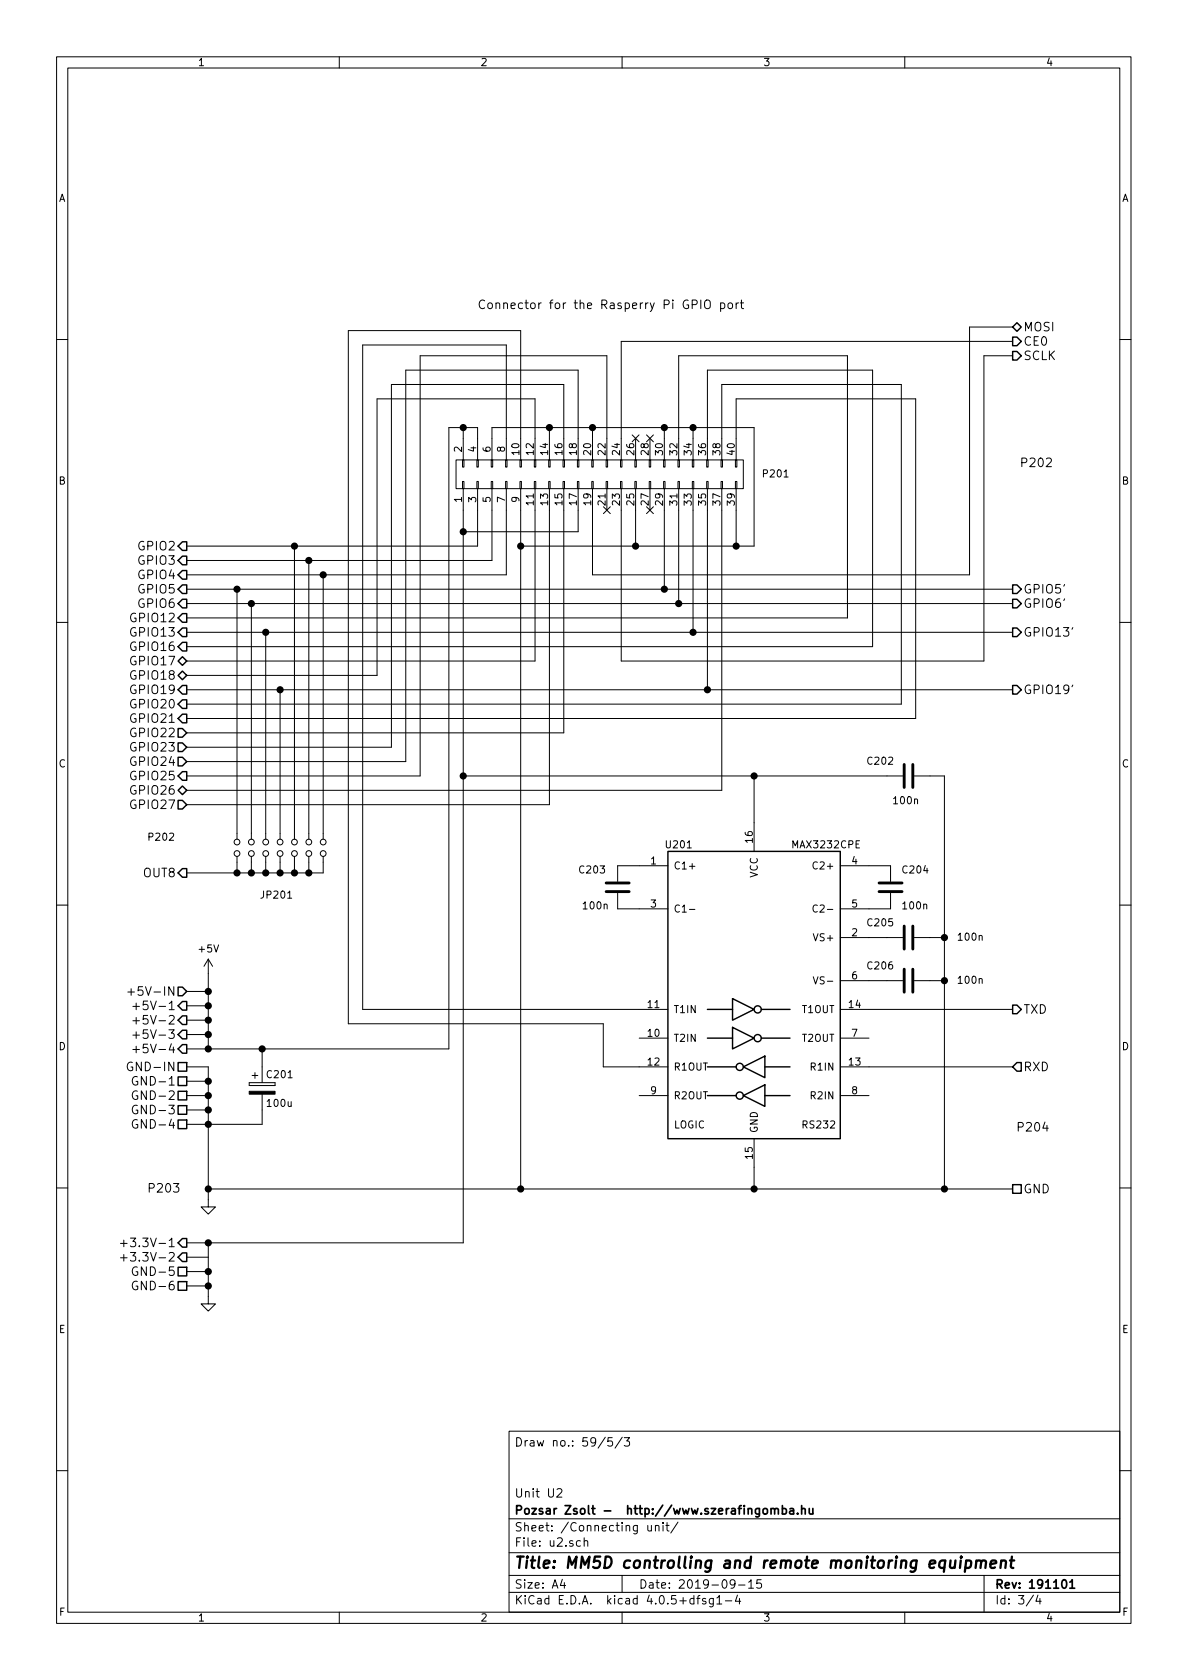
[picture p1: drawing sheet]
<svg xmlns="http://www.w3.org/2000/svg" width="210mm" height="297mm" viewBox="0 0 210 297" stroke-linecap="round" stroke-linejoin="round" font-family="sans-serif">
<g fill="none" stroke="#000" stroke-width=".18">
<path d="M10 10h190v277h-190zM12 12h186v273.1h-186zM60 10v2M110 10v2M160 10v2M123.9 53v1.6M124.8 53.1a.5 .5 0 0 1 .5 0 .5 .5 0 0 1 .3 .5v.8a.53 .53 0 0 1-.6 .2 .53 .53 0 0 1-.4-.5v-.5zM127.4 53.6a.48 .48 0 0 1 .7 .1v.7a.48 .48 0 0 1-.7 .1M127.4 53.6v1.5M128.8 53.7l.2-.1 .5 .1v.6l-.1 .2-.4 .1-.2-.2zM130.2 53.6v1M130.6 53.6h-.3l-.1 .3"/>
<path d="M130.9 53.6h.6M131.1 53v1.4l.4 .2M179.1 57.8h-7.7v43.8h-66.6v-15.2M10 60h2M81.9 75.6v5.7M97.2 75.6v5.7M104.8 75.6v5.7M111.8 76.9l1.2 1.2M112.4 77.5v3.8M113 76.9l-1.2 1.2M114.3 76.9l1.2 1.2M114.9 77.5v3.8"/>
<path d="M115.5 76.9l-1.2 1.2M117.5 75.6v5.7M122.6 75.6v5.7M179.1 62.9h-5.1v54h-64.1v-30.5M179.1 60.4h-69.2v20.9M198 60h2M52.1 96.6v51.8M54.6 99.1v49.3M80.6 81.3h50.8v5.1h-50.8zM81.8 85.1h.2v1.3h-.2zM81.8 81.3h.2v1.3h-.2zM81.9 86.4v133.3h-48.9"/>
<path d="M84.3 85.1h.3v1.3h-.3zM84.3 81.3h.3v1.3h-.3zM84.5 81.3v-5.7h-5.1v109.9h-46.4M84.5 86.4v10.2h-51.5M86.9 85.1h.2v1.3h-.2zM86.9 81.3h.2v1.3h-.2zM87 81.3v-5.7h46.3v21h-41.2M87 86.4v12.7h-54M89.4 85.1h.3v1.3h-.3zM89.4 81.3h.3v1.3h-.3zM89.5 81.3v-20.3h-25.4v117.5h54M89.5 86.4v15.2h-56.5"/>
<path d="M91.9 85.1h.3v1.3h-.3zM91.9 81.3h.3v1.3h-.3zM92.1 81.3v-22.8h-30.5v122.5h45.1v7.6h11.4M92.1 86.4v123.8M94.5 85.1h.2v1.3h-.2zM94.5 81.3h.2v1.3h-.2zM94.6 81.3v-10.8h-27.9v48.9h-33.7M94.6 86.4v30.5h-61.6M97 85.1h.3v1.3h-.3zM97 81.3h.3v1.3h-.3zM97.2 86.4v55.9h-64.2M99.6 85.1h.2v1.3h-.2z"/>
<path d="M99.6 81.3h.2v1.3h-.2zM99.7 81.3v-13.3h-30.5v64.1h-36.2M99.7 86.4v43.2h-66.7M102.1 85.1h.3v1.3h-.3zM102.1 81.3h.3v1.3h-.3zM102.2 81.3v-15.9h-30.4v69.3h-38.8M102.2 86.4v7.6h-20.3M104.6 85.1h.3v1.3h-.3zM104.6 81.3h.3v1.3h-.3zM106.7 89.6l1.2 1.2M107.2 85.1h.2v1.3h-.2zM107.2 81.3h.2v1.3h-.2z"/>
<path d="M107.3 81.3v-18.4h-33v74.3h-41.3M107.3 86.4v3.8M107.9 89.6l-1.2 1.2M109.7 85.1h.3v1.3h-.3zM109.7 81.3h.3v1.3h-.3zM112.3 85.1h.2v1.3h-.2zM112.3 81.3h.2v1.3h-.2zM112.4 86.4v10.2M114.3 89.6l1.2 1.2M114.8 85.1h.3v1.3h-.3zM114.8 81.3h.3v1.3h-.3zM114.9 86.4v3.8"/>
<path d="M115.5 89.6l-1.2 1.2M117.3 85.1h.3v1.3h-.3zM117.3 81.3h.3v1.3h-.3zM117.5 86.4v17.8M119.9 85.1h.2v1.3h-.2zM119.9 81.3h.2v1.3h-.2zM120 81.3v-18.4h29.9v46.4h-116.9M120 86.4v20.3M122.4 85.1h.3v1.3h-.3zM122.4 81.3h.3v1.3h-.3zM122.6 86.4v25.4M125 85.1h.2v1.3h-.2z"/>
<path d="M125 81.3h.2v1.3h-.2zM125.1 81.3v-15.9h29.2v48.9h-121.3M125.1 86.4v35.6M127.5 85.1h.3v1.3h-.3zM127.5 81.3h.3v1.3h-.3zM127.6 81.3v-13.3h31.8v56.5h-126.4M127.6 86.4v53.3h-94.6M130 85.1h.3v1.3h-.3zM130 81.3h.3v1.3h-.3zM130.2 81.3v-10.8h31.7v56.5h-128.9M130.2 86.4v10.2M10 110h2"/>
<path d="M33 111.8h146.1M33 106.7h146.1M33 104.2h146.1M41.9 104.2v44.2M44.4 106.7v41.7M47 111.8v36.6M57.1 101.6v46.8M189.7 111l-.1 .3M198 110h2M33 122h146.1M49.5 122v26.4M81.9 137.2h77.7"/>
<path d="M133.3 137.2v13.3M161.7 137.2h5.3v73M189.7 121.1l-.1 .3M30 147.4l.5-.1 .2 .1v.3l-.8 .9h.8M41.9 151.4v2.9M44.4 151.4v2.9M47 151.4v2.9M49.5 151.4v2.9M52.1 151.4v2.9M54.6 151.4v2.9M57.1 151.4v2.9h-24.1M109.2 157.9v2.8h8.9"/>
<path d="M118.1 153.1h-8.9v2.8M148.6 153.1h8.9v2.8M157.5 157.9v2.8h-8.9M10 160h2M22.6 175.4h1.2M23.2 174.8v1.2M23.5 177.9h1.2M24.1 177.4v1.1M24.1 179.9v1.2M33 175.3h3.8M33 177.8h3.8M36.8 169.6l-.7 1.3"/>
<path d="M36.8 169.6v15.9M36.8 169.6l.8 1.3M121.9 160.8h1M143.8 172.7l.4 1.3 .5-1.3M144.5 160.1a.5 .5 0 0 0-.6 0 .5 .5 0 0 0-.1 .6l.1 .4a.41 .41 0 0 0 .6 0M148.6 165.8h11M148.6 173.4h11M148.6 178.5h30.5M161.7 165.8h5.3M161.7 173.4h5.3M198 160h2M23.4 187.9a.71 .71 0 0 0-.9 .7 .71 .71 0 0 0 .9 .6l.1-.5h-.3"/>
<path d="M23.5 180.5h1.2M23.5 183h1.2M23.5 185.6h1.2M24.1 182.4v1.2M24.1 185v1.1M24.3 190.4a.71 .71 0 0 0-.9 .7 .71 .71 0 0 0 .9 .7l.1-.6h-.3M24.3 192.9a.71 .71 0 0 0-.9 .7 .71 .71 0 0 0 .9 .7l.1-.6h-.3M24.3 195.5a.71 .71 0 0 0-.9 .7 .71 .71 0 0 0 .9 .7l.1-.6h-.3M24.3 198a.71 .71 0 0 0-.9 .7 .71 .71 0 0 0 .9 .7l.1-.6h-.3M33 188.6h3.8v24.8h1.3l-1.3 1.3-1.2-1.3h1.2M33 193.7h3.8M33 196.3h3.8"/>
<path d="M33 191.2h3.8M33 180.4h3.8M33 182.9h3.8M44.1 191.4v.5zM44.1 191.9h4.5zM44.1 191.4h4.5zM44.6 190.2h1M45.1 189.6v1.1M46.4 185.5v5.9M46.4 193.5v5.3h-13.4M48.6 191.4v.5zM113 183.6h5.1"/>
<path d="M113 193.7h5.1M148.6 183.6h5.1M148.6 193.7h5.1M148.6 188.6h30.5M184.8 198.4l-.4 1.1h1M10 210h2M21.3 219.8h1.2M21.9 219.3v1.1M36.8 219.7v10.8h1.3l-1.3 1.3-1.2-1.3h1.2M36.8 210.2h142.3M133.3 201.3v8.9M198 210h2"/>
<path d="M21.3 222.4h1.2M21.9 221.8v1.2M24.3 224.1a.71 .71 0 0 0-.9 .7 .71 .71 0 0 0 .9 .6l.1-.5h-.3M24.3 226.6a.71 .71 0 0 0-.9 .7 .71 .71 0 0 0 .9 .7l.1-.6h-.3M33 222.3h3.8M33 227.4h3.8M33 224.8h3.8M90 253h108v32.1h-108zM107 254.1l-1.2 1.9M108.3 254.2h-.8v.7l.2-.1h.5l.1 .3v.5l-.2 .1-.6-.1M110 254.1l-1.2 1.9M110.4 254.2h.9l-.5 .6 .5 .1v.7l-.3 .1-.6-.1"/>
<path d="M10 260h2M90 278.5h108M90 274.5h108M90 268.5h108M98.5 263.4l.2-.2h.4l.3 .4-1 1.1h1M99.4 279.2l-.3 1.1h.9M99.8 279.8v1M102.6 272.5l-.4-.1-.3 .3 .1 .6 .2 .1 .4-.1M103.3 272.5l.2-.1 .4 .1v.9M103.3 271.9v1.5M110 278.5v3M114.6 269.7v.9l.4 .1 .2-.1"/>
<path d="M115.2 269.7v1M115.9 269.8l.2-.1 .4 .1v.9M115.9 269.7v1M117.2 269.2v.2M117.2 269.7v1M117.8 269.7h.5M118 269.2v1.3l.3 .2M119.9 269.1l-1.3 2M130 279.9l-.3 .3h-.3l-.3-.3v-.3l.2-.2 .4-.1 .2 .2a1.19 1.19 0 0 1-.2 1.2l-.4 .1M132.4 279.7l.4-.4v1.5M134.6 279.3h-.7l-.1 .7 .2-.1h.5l.2 .3-.1 .5-.2 .1-.6-.1M174 278.5v6.6"/>
<path d="M198 260h2M60 285.1v1.9M90 281.5h108M110 285.1v1.9M123.2 282.6h.6M123.8 282.1l-.4 .2v1.3M124.8 282.7a.37 .37 0 0 0-.6 .1l.1 .2 .5 .2 .1 .1-.3 .3-.4-.1M126.1 282.6v1.4l-.2 .1-.4-.1M126.1 282.7l-.4-.1-.3 .3 .1 .6 .2 .1 .4-.1M126.8 282.5l.4-.4v1.5M126.8 283.6h.8M128.3 283h1.1"/>
<path d="M130.4 282l-.4 1.1h1M130.6 280.2h1.1M130.8 282.6v1M132.4 280.8h.8M160 285.1v1.9M182.8 282l-1.3 2M183.5 282l-.3 1.1h.9M183.9 282.6v1"/>
<circle cx="41.9" cy="148.9" r=".51"/>
<circle cx="41.9" cy="150.9" r=".51"/>
<circle cx="44.5" cy="148.9" r=".51"/>
<circle cx="44.5" cy="150.9" r=".51"/>
<circle cx="47" cy="148.9" r=".51"/>
<circle cx="47" cy="150.9" r=".51"/>
<circle cx="49.5" cy="150.9" r=".51"/>
<circle cx="49.5" cy="148.9" r=".51"/>
<circle cx="52.1" cy="148.9" r=".51"/>
<circle cx="52.1" cy="150.9" r=".51"/>
<circle cx="54.6" cy="150.9" r=".51"/>
<circle cx="54.6" cy="148.9" r=".51"/>
<circle cx="57.2" cy="148.9" r=".51"/>
<circle cx="57.2" cy="150.9" r=".51"/>
</g>
<g fill="none" stroke="#000" stroke-width=".3">
<path d="M135 266.8l.2-.1 .4 .1 .1 .6-.1 .2-.4 .1-.2-.1zM136.3 266.8l.3-.1 .3 .1 .1 .9M136.3 266.7v1M137 266.9a.36 .36 0 0 1 .3-.2 .36 .36 0 0 1 .3 .2v.8M138.4 266.8l.4-.1 .3 .3-.2 .6h-.5M138.4 266.2v1.5M139.7 266.8h.6v.9M140.3 267.1h-.4l-.3 .2 .3 .4 .4-.1M141 267.6v.1M141.8 266.8l.2-.1 .3 .1 .1 .9M141.8 266.2v1.5M143.1 266.7l.1 .9 .3 .1 .2-.1"/>
<path d="M143.7 266.7v1M188 279.4l.1-.1a.81 .81 0 0 1 .6 .6 .81 .81 0 0 1-.3 .8l-.1 .1a.8 .8 0 0 1-.6-.6 .8 .8 0 0 1 .3-.8zM189.2 279.7l.4-.4v1.5M189.2 280.8h.8"/>
</g>
<path d="M169.9 275.9l-.2 1.3M170 275.2v.2l.1-.1-.1-.1v.2M170.9 276a.65 .65 0 0 1 .8 .1l-.1 .9a.67 .67 0 0 1-.9 .1M170.9 275.9l-.3 2M172.6 276.1a.52 .52 0 0 1 .9 .1l-.1 1M172.7 275.9l-.2 1.3M173.5 276.2a.52 .52 0 0 1 .8-.2l-.1 1.2M175.2 276.6l.9-.2v-.4l-.6-.1-.3 .3v.9l.2 .1 .5-.1M177 276.1a.52 .52 0 0 1 .9 .1l-.1 1M177.1 275.9l-.2 1.3M178.6 275.9h.7M178.9 275.2l-.2 1.7 .1 .2 .4 .1" fill="none" stroke="#000" stroke-width=".41"/>
<g fill="none" stroke="#000" stroke-width=".25">
<path d="M179.1 59.6h.7l.8 .8-.8 .7h-.7zM179.8 57.1l.8 .7-.8 .8-.7-.8zM179.1 62.1h.7l.8 .8-.8 .8h-.7zM32.3 95.8h.7v1.5h-.7l-.8-.7zM32.3 98.3h.7v1.6h-.7l-.8-.8zM31.5 106.7l.8-.7h.7v1.5h-.7zM31.5 109.3l.8-.8h.7v1.5h-.7zM31.5 111.8l.8-.8h.7v1.6h-.7zM31.5 116.9l.8-.8 .7 .8-.7 .7zM31.5 119.4l.8-.7 .7 .7-.7 .8zM32.3 100.9h.7v1.5h-.7l-.8-.8zM32.3 103.4h.7v1.5h-.7l-.8-.7z"/>
<path d="M32.3 113.6h.7v1.5h-.7l-.8-.8zM179.1 103.4h.7l.8 .8-.8 .7h-.7zM179.1 106h.7l.8 .7-.8 .8h-.7zM179.1 111h.7l.8 .8-.8 .8h-.7zM31.5 128.8h.8l.7 .8-.7 .7h-.8zM31.5 131.4h.8l.7 .7-.7 .8h-.8zM31.5 133.9h.8l.7 .8-.7 .7h-.8zM31.5 139.7l.8-.7 .7 .7-.7 .8zM32.3 121.2h.7v1.5h-.7l-.8-.7zM32.3 123.7h.7v1.6h-.7l-.8-.8zM32.3 126.3h.7v1.5h-.7l-.8-.8zM32.3 136.4h.7v1.6h-.7l-.8-.8z"/>
<path d="M179.1 121.2h.7l.8 .8-.8 .7h-.7zM31.5 141.5h.8l.7 .8-.7 .7h-.8zM32.3 153.6h.7v1.5h-.7l-.8-.8zM118.1 150.5h30.5v50.8h-30.5zM31.5 174.5h.8l.7 .8-.7 .8h-.8zM32.3 177.1h.7v1.5h-.7l-.8-.8zM32.3 179.6h.7v1.5h-.7l-.8-.7zM125.1 178.5h4.4M129.5 176.6l3.8 1.9-3.8 1.9zM134.6 178.5h5.1M179.1 177.7h.7l.8 .8-.8 .7h-.7zM31.5 187.9h1.5v1.5h-1.5z"/>
<path d="M31.5 190.4h1.5v1.5h-1.5zM31.5 192.9h1.5v1.6h-1.5zM31.5 195.5h1.5v1.5h-1.5zM31.5 198h1.5v1.6h-1.5zM32.3 182.2h.7v1.5h-.7l-.8-.8zM32.3 184.7h.7v1.5h-.7l-.8-.7zM125.1 183.6h4.4M125.1 193.7h5.1M125.1 188.6h5.1M129.5 181.6l3.8 2-3.8 1.9zM131.4 193.7l3.9-1.9v3.8zM131.4 188.6l3.9-1.9v3.8z"/>
<path d="M134.6 183.6h5.1M135.3 193.7h4.4M135.3 188.6h4.4M179.8 187.9h.8v1.5h-.8l-.7-.8zM32.3 219h.7v1.5h-.7l-.8-.8zM179.1 209.5h1.5v1.5h-1.5zM31.5 222.3l.8-.8h.7v1.5h-.7zM31.5 224.1h1.5v1.5h-1.5zM31.5 226.6h1.5v1.5h-1.5z"/>
<circle cx="134" cy="178.5" r=".63"/>
<circle cx="130.8" cy="193.7" r=".63"/>
<circle cx="130.8" cy="188.6" r=".63"/>
<circle cx="134" cy="183.6" r=".63"/>
</g>
<path d="M159.9 135.2v4M161.4 135.2v4M107.2 157.6h4.1M107.2 156.1h4.1M155.4 157.6h4.1M155.4 156.1h4.1M159.9 163.7v4.1M159.9 171.4v4M161.4 163.7v4.1M161.4 171.4v4" fill="none" stroke="#000" stroke-width=".51"/>
<path d="M44.1 192.9h4.5v.6h-4.5z" fill="#000" stroke="#000" stroke-width=".18"/>
<g fill="#000" stroke="#000" stroke-width=".25">
<circle cx="81.9" cy="75.6" r=".51"/>
<circle cx="97.2" cy="75.6" r=".51"/>
<circle cx="104.8" cy="75.6" r=".51"/>
<circle cx="117.5" cy="75.6" r=".51"/>
<circle cx="122.6" cy="75.6" r=".51"/>
<circle cx="52.1" cy="96.6" r=".51"/>
<circle cx="54.6" cy="99.1" r=".51"/>
<circle cx="81.9" cy="94" r=".51"/>
<circle cx="92.1" cy="96.6" r=".51"/>
<circle cx="112.4" cy="96.6" r=".51"/>
<circle cx="130.2" cy="96.6" r=".51"/>
<circle cx="41.9" cy="104.2" r=".51"/>
<circle cx="44.5" cy="106.7" r=".51"/>
<circle cx="47" cy="111.8" r=".51"/>
<circle cx="57.2" cy="101.6" r=".51"/>
<circle cx="117.5" cy="104.2" r=".51"/>
<circle cx="120" cy="106.7" r=".51"/>
<circle cx="122.6" cy="111.8" r=".51"/>
<circle cx="49.5" cy="122" r=".51"/>
<circle cx="81.9" cy="137.2" r=".51"/>
<circle cx="125.1" cy="122" r=".51"/>
<circle cx="133.4" cy="137.2" r=".51"/>
<circle cx="41.9" cy="154.3" r=".51"/>
<circle cx="44.5" cy="154.3" r=".51"/>
<circle cx="47" cy="154.3" r=".51"/>
<circle cx="49.5" cy="154.3" r=".51"/>
<circle cx="52.1" cy="154.3" r=".51"/>
<circle cx="54.6" cy="154.3" r=".51"/>
<circle cx="36.8" cy="175.3" r=".51"/>
<circle cx="36.8" cy="177.8" r=".51"/>
<circle cx="167" cy="173.4" r=".51"/>
<circle cx="167" cy="165.8" r=".51"/>
<circle cx="36.8" cy="191.2" r=".51"/>
<circle cx="36.8" cy="180.4" r=".51"/>
<circle cx="36.8" cy="196.3" r=".51"/>
<circle cx="36.8" cy="198.8" r=".51"/>
<circle cx="36.8" cy="193.7" r=".51"/>
<circle cx="36.8" cy="185.5" r=".51"/>
<circle cx="36.8" cy="182.9" r=".51"/>
<circle cx="46.4" cy="185.5" r=".51"/>
<circle cx="36.8" cy="210.2" r=".51"/>
<circle cx="36.8" cy="219.7" r=".51"/>
<circle cx="92.1" cy="210.2" r=".51"/>
<circle cx="133.4" cy="210.2" r=".51"/>
<circle cx="167" cy="210.2" r=".51"/>
<circle cx="36.8" cy="227.4" r=".51"/>
<circle cx="36.8" cy="224.8" r=".51"/>
</g>
<text font-size="2.8" x="91" y="277.3">Title: MM5D controlling and remote monitoring equipment</text>
<g font-size="2.1">
<text x="84.5" y="54.6">Connector for the Rasperry Pi GPIO port</text>
<text x="181" y="58.6">MOSI</text>
<text x="181" y="61.1">CE0</text>
<text x="181" y="63.7">SCLK</text>
<text x="180.3" y="82.6">P202</text>
<text x="24.6" y="97.3">GPIO2</text>
<text x="24.6" y="99.9">GPIO3</text>
<text x="24.6" y="102.4">GPIO4</text>
<text x="24.6" y="104.9">GPIO5</text>
<text x="24.6" y="107.5">GPIO6</text>
<text x="181" y="104.9">GPIO5'</text>
<text x="181" y="107.5">GPIO6'</text>
<text x="23.4" y="110">GPIO12</text>
<text x="23.4" y="112.6">GPIO13</text>
<text x="181" y="112.6">GPIO13'</text>
<text x="23.4" y="115.1">GPIO16</text>
<text x="23.4" y="117.6">GPIO17</text>
<text x="23.4" y="120.2">GPIO18</text>
<text x="23.4" y="122.7">GPIO19</text>
<text x="23.4" y="125.3">GPIO20</text>
<text x="181" y="122.7">GPIO19'</text>
<text x="23.4" y="127.8">GPIO21</text>
<text x="23.4" y="130.3">GPIO22</text>
<text x="23.4" y="132.9">GPIO23</text>
<text x="23.4" y="135.4">GPIO24</text>
<text x="23.4" y="138">GPIO25</text>
<text x="23.4" y="140.5">GPIO26</text>
<text x="23.4" y="143">GPIO27</text>
<text x="25.4" y="155.1">OUT8</text>
<text x="24.4" y="176.1">+5V-IN</text>
<text x="25.4" y="178.6">+5V-1</text>
<text x="181" y="179.2">TXD</text>
<text x="25.4" y="181.1">+5V-2</text>
<text x="25.4" y="183.7">+5V-3</text>
<text x="23.5" y="189.4">GND-IN</text>
<text x="24.5" y="191.9">GND-1</text>
<text x="25.4" y="186.2">+5V-4</text>
<text x="181" y="189.4">RXD</text>
<text x="24.5" y="194.5">GND-2</text>
<text x="24.5" y="197">GND-3</text>
<text x="24.5" y="199.6">GND-4</text>
<text x="179.7" y="200.1">P204</text>
<text x="26" y="210.9">P203</text>
<text x="181" y="211">GND</text>
<text x="23.6" y="220.5">+3.3V-1</text>
<text x="23.6" y="223">+3.3V-2</text>
<text x="24.5" y="225.6">GND-5</text>
<text x="24.5" y="228.1">GND-6</text>
<text x="91" y="255.8">Draw no.: 59/5/3</text>
<text x="91" y="267.8">Pozsar Zsolt - http://www.szerafingomba.hu</text>
<text x="91" y="264.8">Unit U2</text>
<text x="91" y="273.5">File: u2.sch</text>
<text x="91" y="270.8">Sheet: /Connecting unit/</text>
<text x="91" y="280.9">Size: A4</text>
<text x="113" y="280.9">Date: 2019-09-15</text>
<text x="176" y="280.9">Rev: 191101</text>
<text x="91" y="283.7">KiCad E.D.A. kicad 4.0.5+dfsg1-4</text>
<text x="176" y="283.7">Id: 3/4</text>
</g>
<g font-size="1.8">
<text x="35" y="11.7">1</text>
<text x="85" y="11.7">2</text>
<text x="135" y="11.7">3</text>
<text x="185" y="11.7">4</text>
<text x="10.4" y="35.7">A</text>
<text x="198.4" y="35.7">A</text>
<text x="81.7" y="79.9" transform="rotate(-90 81.7 79.9)">2</text>
<text x="84.2" y="79.9" transform="rotate(-90 84.2 79.9)">4</text>
<text x="86.7" y="79.9" transform="rotate(-90 86.7 79.9)">6</text>
<text x="89.3" y="79.9" transform="rotate(-90 89.3 79.9)">8</text>
<text x="91.8" y="80.4" transform="rotate(-90 91.8 80.4)">10</text>
<text x="94.4" y="80.4" transform="rotate(-90 94.4 80.4)">12</text>
<text x="96.9" y="80.4" transform="rotate(-90 96.9 80.4)">14</text>
<text x="99.4" y="80.4" transform="rotate(-90 99.4 80.4)">16</text>
<text x="102" y="80.4" transform="rotate(-90 102 80.4)">18</text>
<text x="104.5" y="80.4" transform="rotate(-90 104.5 80.4)">20</text>
<text x="107.1" y="80.4" transform="rotate(-90 107.1 80.4)">22</text>
<text x="109.6" y="80.4" transform="rotate(-90 109.6 80.4)">24</text>
<text x="112.1" y="80.4" transform="rotate(-90 112.1 80.4)">26</text>
<text x="114.7" y="80.4" transform="rotate(-90 114.7 80.4)">28</text>
<text x="117.2" y="80.4" transform="rotate(-90 117.2 80.4)">30</text>
<text x="119.8" y="80.4" transform="rotate(-90 119.8 80.4)">32</text>
<text x="122.3" y="80.4" transform="rotate(-90 122.3 80.4)">34</text>
<text x="124.8" y="80.4" transform="rotate(-90 124.8 80.4)">36</text>
<text x="127.4" y="80.4" transform="rotate(-90 127.4 80.4)">38</text>
<text x="129.9" y="80.4" transform="rotate(-90 129.9 80.4)">40</text>
<text x="10.4" y="85.7">B</text>
<text x="81.7" y="88.8" transform="rotate(-90 81.7 88.8)">1</text>
<text x="84.2" y="88.8" transform="rotate(-90 84.2 88.8)">3</text>
<text x="86.7" y="88.8" transform="rotate(-90 86.7 88.8)">5</text>
<text x="89.3" y="88.8" transform="rotate(-90 89.3 88.8)">7</text>
<text x="91.8" y="88.8" transform="rotate(-90 91.8 88.8)">9</text>
<text x="94.4" y="89.3" transform="rotate(-90 94.4 89.3)">11</text>
<text x="96.9" y="89.3" transform="rotate(-90 96.9 89.3)">13</text>
<text x="99.4" y="89.3" transform="rotate(-90 99.4 89.3)">15</text>
<text x="102" y="89.3" transform="rotate(-90 102 89.3)">17</text>
<text x="104.5" y="89.3" transform="rotate(-90 104.5 89.3)">19</text>
<text x="107.1" y="89.3" transform="rotate(-90 107.1 89.3)">21</text>
<text x="109.6" y="89.3" transform="rotate(-90 109.6 89.3)">23</text>
<text x="112.1" y="89.3" transform="rotate(-90 112.1 89.3)">25</text>
<text x="114.7" y="89.3" transform="rotate(-90 114.7 89.3)">27</text>
<text x="117.2" y="89.3" transform="rotate(-90 117.2 89.3)">29</text>
<text x="119.8" y="89.3" transform="rotate(-90 119.8 89.3)">31</text>
<text x="122.3" y="89.3" transform="rotate(-90 122.3 89.3)">33</text>
<text x="124.8" y="89.3" transform="rotate(-90 124.8 89.3)">35</text>
<text x="127.4" y="89.3" transform="rotate(-90 127.4 89.3)">37</text>
<text x="129.9" y="89.3" transform="rotate(-90 129.9 89.3)">39</text>
<text x="135.1" y="84.4">P201</text>
<text x="198.4" y="85.7">B</text>
<text x="10.4" y="135.7">C</text>
<text x="153.5" y="135.2">C202</text>
<text x="198.4" y="135.7">C</text>
<text x="158.1" y="142.2">100n</text>
<text x="26" y="148.6">P202</text>
<text x="117.9" y="150">U201</text>
<text x="133.1" y="149" transform="rotate(-90 133.1 149)">16</text>
<text x="140.3" y="150">MAX3232CPE</text>
<text x="102.6" y="154.4">C203</text>
<text x="115.1" y="152.8">1</text>
<text x="119.1" y="153.7">C1+</text>
<text x="134" y="155.3" transform="rotate(-90 134 155.3)">VCC</text>
<text x="144.3" y="153.7">C2+</text>
<text x="150.6" y="152.8">4</text>
<text x="159.7" y="154.4">C204</text>
<text x="46.4" y="158.9">JP201</text>
<text x="103.3" y="160.8">100n</text>
<text x="115.1" y="160.4">3</text>
<text x="119.1" y="161.3">C1-</text>
<text x="144.7" y="161.3">C2-</text>
<text x="150.6" y="160.4">5</text>
<text x="159.8" y="160.8">100n</text>
<text x="144.2" y="166.4">VS+</text>
<text x="150.6" y="165.5">2</text>
<text x="153.5" y="163.8">C205</text>
<text x="169.6" y="166.3">100n</text>
<text x="35.2" y="168.4">+5V</text>
<text x="150.6" y="173.1">6</text>
<text x="153.5" y="171.4">C206</text>
<text x="169.6" y="173.9">100n</text>
<text x="114.6" y="178.2">11</text>
<text x="119.1" y="179.1">T1IN</text>
<text x="141.8" y="179.1">T1OUT</text>
<text x="144.6" y="174">VS-</text>
<text x="150.2" y="178.2">14</text>
<text x="10.4" y="185.7">D</text>
<text x="114.6" y="183.3">10</text>
<text x="119.1" y="184.2">T2IN</text>
<text x="141.8" y="184.2">T2OUT</text>
<text x="150.6" y="183.3">7</text>
<text x="198.4" y="185.7">D</text>
<text x="47.3" y="190.6">C201</text>
<text x="114.6" y="188.4">12</text>
<text x="119.1" y="189.3">R1OUT</text>
<text x="143.5" y="189.3">R1IN</text>
<text x="150.2" y="188.4">13</text>
<text x="47.4" y="195.7">100u</text>
<text x="115.1" y="193.5">9</text>
<text x="119.1" y="194.3">R2OUT</text>
<text x="143.5" y="194.3">R2IN</text>
<text x="150.6" y="193.5">8</text>
<text x="119.1" y="199.5">LOGIC</text>
<text x="134" y="200.3" transform="rotate(-90 134 200.3)">GND</text>
<text x="142.1" y="199.5">RS232</text>
<text x="133.1" y="204.8" transform="rotate(-90 133.1 204.8)">15</text>
<text x="10.4" y="235.7">E</text>
<text x="198.4" y="235.7">E</text>
<text x="10.5" y="285.7">F</text>
<text x="35" y="286.7">1</text>
<text x="85" y="286.7">2</text>
<text x="135" y="286.7">3</text>
<text x="185" y="286.7">4</text>
<text x="198.5" y="285.7">F</text>
</g>
</svg>
